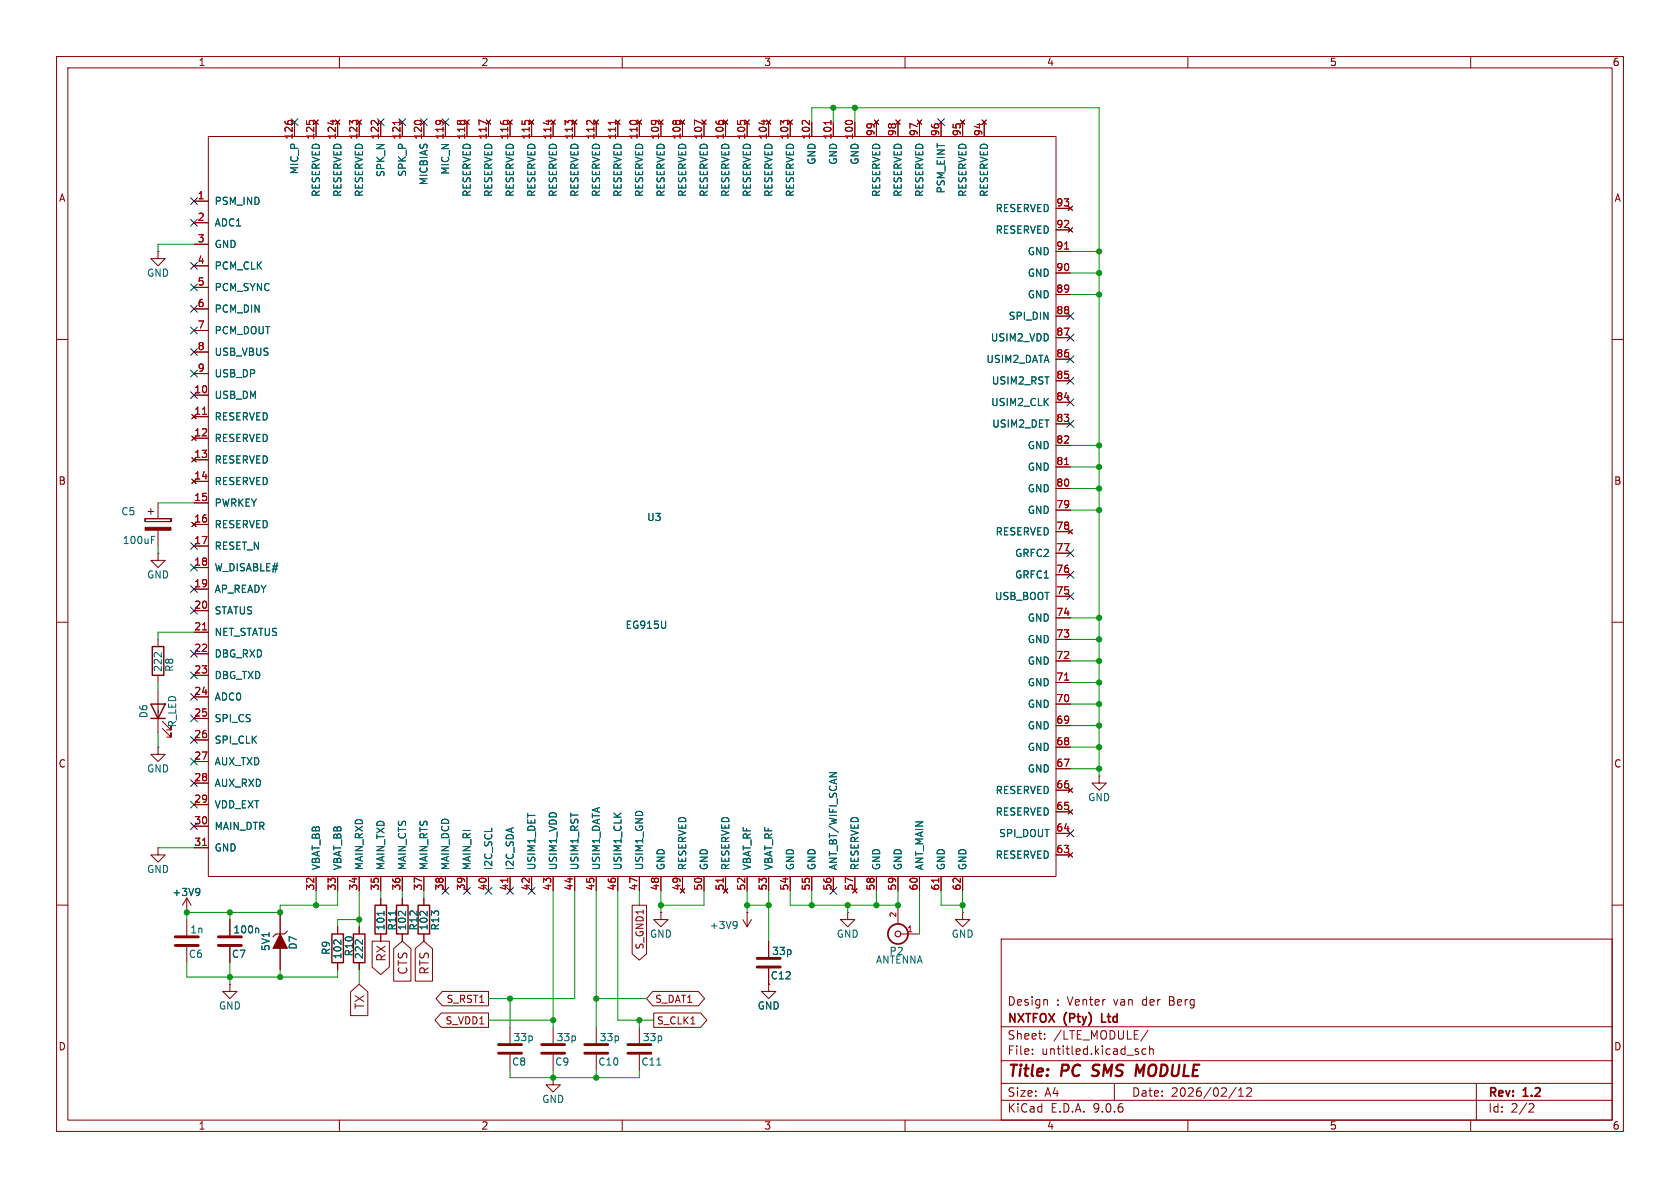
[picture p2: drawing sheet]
<svg xmlns="http://www.w3.org/2000/svg" width="297mm" height="210mm" viewBox="0 0 297 210" stroke-linecap="round" stroke-linejoin="round" font-family="sans-serif">
<g fill="none" stroke="#840000" stroke-width=".18">
<path d="M10 10h277v190h-277zM12 12h273v186h-273zM60 10v2M110 10v2M160 10v2M210 10v2M260 10v2M34.3 35.6h2.5M34.3 39.4h2.5M36.8 24.1h149.9v130.8h-149.9zM55.5 21.2l.8 .8M56.3 21.2l-.8 .8"/>
<path d="M59.3 21.2l.8 .8M60.1 21.2l-.8 .8M63.1 21.2l.8 .8M63.9 21.2l-.8 .8M82.2 21.2l.7 .8M82.9 21.2l-.7 .8M86 21.2l.7 .8M86.7 21.2l-.7 .8M89.8 21.2l.8 .8M90.6 21.2l-.8 .8M93.6 21.2l.8 .8M94.4 21.2l-.8 .8"/>
<path d="M97.4 21.2l.8 .8M98.2 21.2l-.8 .8M101.2 21.2l.8 .8M102 21.2l-.8 .8M105 21.2l.8 .8M105.8 21.2l-.8 .8M108.8 21.2l.8 .8M109.6 21.2l-.8 .8M112.6 21.2l.8 .8M113.4 21.2l-.8 .8M116.5 21.2l.7 .8M117.2 21.2l-.7 .8"/>
<path d="M120.3 21.2l.7 .8M121 21.2l-.7 .8M124.1 21.2l.7 .8M124.8 21.2l-.7 .8M127.9 21.2l.8 .8M128.7 21.2l-.8 .8M131.7 21.2l.8 .8M132.5 21.2l-.8 .8M135.5 21.2l.8 .8M136.3 21.2l-.8 .8M139.3 21.2l.8 .8M140.1 21.2l-.8 .8"/>
<path d="M154.6 21.2l.7 .8M154.9 21.6v2.5M155.3 21.2l-.7 .8M158.4 21.2l.7 .8M158.7 21.6v2.5M159.1 21.2l-.7 .8M162.2 21.2l.7 .8M162.6 21.6v2.5M162.9 21.2l-.7 .8M166.4 21.6v2.5M169.8 21.2l.8 .8M170.2 21.6v2.5"/>
<path d="M170.6 21.2l-.8 .8M173.6 21.2l.8 .8M174 21.6v2.5M174.4 21.2l-.8 .8M186.7 36.8h2.5M188.8 36.4l.8 .8M189.6 36.4l-.8 .8M27.9 44.5v1.2h1.3l-1.3 1.3-1.2-1.3h1.2M27.9 44.5h.1M34.3 43.2h2.5M34.3 47h2.5M34.3 50.8h2.5"/>
<path d="M34.3 54.6h2.5M34.3 58.4h2.5M186.7 40.6h2.5M186.7 44.5h2.5M186.7 48.3h2.5M186.7 52.1h2.5M186.7 55.9h2.5M186.7 59.7h2.5M188.8 40.3l.8 .7M189.6 40.3l-.8 .7M10 60h2M33.9 73.3l.8 .7"/>
<path d="M33.9 77.1l.8 .8M34.3 62.2h2.5M34.3 66h2.5M34.3 69.9h2.5M34.3 73.7h2.5M34.3 77.5h2.5M34.7 73.3l-.8 .7M34.7 77.1l-.8 .8M186.7 63.5h2.5M186.7 67.3h2.5M186.7 71.1h2.5M186.7 74.9h2.5"/>
<path d="M186.7 78.7h2.5M285 60h2M25.7 91.7v.5zM25.7 92.2h4.5zM25.7 91.7h4.5zM26.2 90.4h1M26.7 89.9v1M27.9 97.8v1.3h1.3l-1.3 1.2-1.2-1.2h1.2M27.9 97.8h.1M27.9 88.9v2.8M27.9 93.7v2.8M30.2 91.7v.5z"/>
<path d="M33.9 84.7l.8 .8M34.3 81.3h2.5M34.3 85.1h2.5M34.3 88.9h2.5M34.3 92.7h2.5M34.3 96.5h2.5M34.7 84.7l-.8 .8M186.7 82.6h2.5M186.7 86.4h2.5M186.7 90.2h2.5M186.7 94h2.5M186.7 97.8h2.5"/>
<path d="M188.8 93.6l.8 .8M189.6 93.6l-.8 .8M10 110h2M27.9 113v1.3M27.9 119.4v1.3M34.3 100.3h2.5M34.3 104.1h2.5M34.3 108h2.5M34.3 111.8h2.5M34.3 115.6h2.5M34.3 119.4h2.5M186.7 101.6h2.5"/>
<path d="M186.7 105.4h2.5M186.7 109.2h2.5M186.7 113h2.5M186.7 116.8h2.5M285 110h2M27.9 132.1v1.3h1.3l-1.3 1.2-1.2-1.2h1.2M27.9 132.1h.1M27.9 121.9v7.6M28.7 128.8l1.5 1.5v-.8v.8h-.7M28.7 127.5l1.5 1.5v-.7v.7h-.7M34.3 123.2h2.5M34.3 127h2.5"/>
<path d="M34.3 130.8h2.5M34.3 134.6h2.5M34.3 138.4h2.5M186.7 120.7h2.5M186.7 124.5h2.5M186.7 128.3h2.5M186.7 132.1h2.5M186.7 135.9h2.5M186.7 139.7h2.5M188.8 139.3l.8 .8M189.6 139.3l-.8 .8M194.3 137.2v1.2h1.3l-1.3 1.3-1.3-1.3h1.3"/>
<path d="M194.3 137.2h.1M27.9 149.9v1.2h1.3l-1.3 1.3-1.2-1.3h1.2M27.9 149.9h.1M33 158.8v2.5M33 158.8l-.7 1.2M33 158.8l.8 1.2M34.3 142.2h2.5M34.3 146.1h2.5M34.3 149.9h2.5M55.9 154.9v2.6M59.7 154.9v2.6M63.5 154.9v2.6"/>
<path d="M67.3 154.9v2.6M67.3 158.8v1.2M71.1 154.9v2.6M71.1 158.8v1.2M74.9 154.9v2.6M74.9 158.8v1.2M78.7 154.9v2.6M82.5 154.9v2.6M86.4 154.9v2.6M90.2 154.9v2.6M94 154.9v2.6M97.8 154.9v2.6"/>
<path d="M101.6 154.9v2.6M105.4 154.9v2.6M109.2 154.9v2.6M113 154.9v2.6M116.8 154.9v2.6M120.6 154.9v2.6M124.5 154.9v2.6M128.3 154.9v2.6M132.1 154.9v2.6M135.9 154.9v2.6M139.7 154.9v2.6M143.5 154.9v2.6"/>
<path d="M147.3 154.9v2.6M151.1 154.9v2.6M154.9 154.9v2.6M158.7 154.9v2.6M162.6 154.9v2.6M166.4 154.9v2.6M170.2 154.9v2.6M186.7 143.5h2.5M186.7 147.3h2.5M186.7 151.1h2.5M188.8 143.1l.8 .8M188.8 150.7l.8 .8"/>
<path d="M189.6 143.1l-.8 .8M189.6 150.7l-.8 .8M10 160h2M33 161.3h.1M33 162.6v2.8M33 167.4v2.8M40.6 174v1.3h1.3l-1.3 1.2-1.2-1.2h1.2M40.6 174h.1M40.6 162.6v2.8M40.6 167.4v2.8M49.5 161.3v3.8M49.5 167.6v3.9"/>
<path d="M59.7 163.8v1.3M59.7 170.2v1.3M62 175.3l1.5-1.3 1.5 1.3v4.2h-3zM63.5 163.8v1.3M63.5 170.2v1.3M65.8 166.4h3v4.5l-1.5 1.4-1.5-1.4zM67.3 165.1v1.3M69.6 167.7l1.5-1.3 1.5 1.3v5.7h-3zM71.1 165.1v1.3M73.4 167.7l1.5-1.3 1.6 1.3v5.7h-3.1zM74.9 165.1v1.3M78 179.1h8.4v2.5h-8.4l-1.1-1.3z"/>
<path d="M78.2 175.3h8.2v2.5h-8.2l-1.1-1.3zM111.8 160h2.5v8.6l-1.3 1.1-1.2-1.1zM115.4 175.3h8.1l1.1 1.2-1.1 1.3h-8.1l-1.1-1.3zM115.6 179.1h8.3l1.1 1.2-1.1 1.3h-8.3zM116.8 161.3v1.3h1.3l-1.3 1.2-1.2-1.2h1.2M116.8 161.3h.1M131.3 162.6l.8 1.2M132.1 161.3h.1M132.1 161.3v2.5M132.8 162.6l-.7 1.2M135.9 174v1.3h1.3l-1.3 1.2-1.3-1.2h1.3M135.9 174h.1"/>
<path d="M135.9 166.4v2.8M135.9 171.2v2.8M149.9 161.3v1.3h1.2l-1.2 1.2-1.3-1.2h1.3M149.9 161.3h.1M158.7 160v3.3M159.3 165.1h3.3M170.2 161.3v1.3h1.2l-1.2 1.2-1.3-1.2h1.3M170.2 161.3h.1M177 166h108v32h-108zM185 176.7l.2 .2v.8M285 160h2M60 198v2"/>
<path d="M90.2 181.6v2.8M90.2 186.4v2.8M97.8 190.5v1.3h-1.3l1.3 1.2 1.3-1.2h-1.3M97.8 190.5h.1M97.8 181.6v2.8M97.8 186.4v2.8M105.4 181.6v2.8M105.4 186.4v2.8M110 198v2M113 181.6v2.8M113 186.4v2.8M160 198v2"/>
<path d="M177 194.5h108M177 191.5h108M177 187.5h108M177 181.5h108M182.5 186.3v.1M182.5 185.5v.1M184.7 183.6v.1M184.7 182.8v.1M197 191.5v3M201.2 186v.3M202.6 185.5l-.4-.1-.3 .3v.4l.1 .2h.6M203 182.1l-1.3 2"/>
<path d="M203.2 185.5l.3-.1 .3 .1 .1 .9M203.2 184.9v1.5M210 198v2M218.5 192.2l-1.3 2M219 193.8h.8M219 192.7l.4-.4v1.5M220.4 192.4l.6-.1 .2 .1v.3l-.9 1.1h.9M260 198v2M261 191.5v6.5M270.5 195.1l.5 .1 .2 .3-1 1.1h1"/>
</g>
<path d="M193 190.1l.3 .1M193.3 188.4l-.1 .2 .1 .4M201 188.2l.5 1.4 .8-1.4" fill="none" stroke="#840000" stroke-width=".4"/>
<g fill="none" stroke="#840000" stroke-width=".3">
<path d="M194.8 179.2v1.5h.7"/>
<circle cx="158.7" cy="165.1" r="1.78"/>
</g>
<path d="M26.9 114.3h2.1v5.1h-2.1zM26.7 124.5h2.5l-1.3 2.5zM26.7 127h2.5M58.7 165.1h2v5.1h-2zM62.5 165.1h2v5.1h-2zM66.3 160h2v5.1h-2zM70.1 160h2v5.1h-2zM73.9 160h2v5.1h-2z" fill="none" stroke="#840000" stroke-width=".25"/>
<g fill="none" stroke="#006464" stroke-width=".18">
<path d="M26.8 95.4h.4M26.8 94.8h.6M27.4 115.4h.4M28.5 115.4v.8M35.1 157l.2 .2a1.03 1.03 0 0 1-.2 1.1M35.3 157.6l-.2 .2M45.6 164.1l.1 .2v.6M59.1 166.2h.4M60.3 166.2v.8M63.2 166.2h.2M64.1 166.2v.8M67.9 161.1v.7"/>
<path d="M69.9 161v.8M70.8 161.1l.2 .1M71.7 161.1v.8M74.6 161.1l.2 .1M75.5 161.1v.8M130.1 162.9l.2 .1a1.03 1.03 0 0 1-.2 1.1M130.3 163.4l-.2 .3M116.1 188.3h.7"/>
</g>
<g fill="none" stroke="#a90000" stroke-width=".18">
<path d="M58.8 21.2v.8M65.7 21.3h.5M66.9 21.3v.8M70.7 21.3v.7M85.9 21.8l-1.2-.6v.9M96.9 21.2v.8M103.8 21.3h.5M105 21.3v.8M108.8 21.3v.7M124 21.8l-1.2-.6v.9M135 21.2v.8M141.9 21.3h.5"/>
<path d="M143.1 21.3v.8M146.9 21.3v.7M188.2 44h.7M35.8 73.2h.7M188.2 82.1h.7M35.8 111.3h.7M188.2 120.2h.7M35.8 149.4h.7M89.8 155.2v.8M127.9 155.2v.8M166 155.2v.8"/>
</g>
<g fill="none" stroke="#840000" stroke-width=".2">
<path d="M50.8 164.6l-.5 .5h-1.5l-.5 .5"/>
<circle cx="158.8" cy="165.1" r=".51"/>
</g>
<g fill="none" stroke="#840000" stroke-width=".51">
<path d="M31 165.6h4.1M31 167.1h4.1M38.6 165.6h4.1M38.6 167.1h4.1M133.9 169.4h4M133.9 170.9h4M88.1 184.7h4.1M88.1 186.2h4.1M95.8 184.7h4M95.8 186.2h4M103.4 184.7h4M103.4 186.2h4"/>
<path d="M111 184.7h4.1M111 186.2h4.1"/>
</g>
<g fill="#840000" stroke="#840000" stroke-width=".18">
<path d="M25.7 93.2h4.5v.5h-4.5z"/>
<path d="M49.5 165.1l1.3 2.5h-2.5z"/>
</g>
<g fill="none" stroke="#009600" stroke-width=".18">
<path d="M147.3 19.1v2.5M151.1 19.1v2.5M143.5 21.6v-2.5h50.8v118.1M34.3 43.2h-6.4v1.3M189.2 52.1h5.1M189.2 48.3h5.1M189.2 44.5h5.1M189.2 78.7h5.1M27.9 96.5v1.3M27.9 88.9h6.4M189.2 86.4h5.1M189.2 90.2h5.1"/>
<path d="M189.2 82.6h5.1M34.3 111.8h-6.4v1.2M189.2 116.8h5.1M189.2 109.2h5.1M189.2 113h5.1M27.9 120.7v1.2M27.9 129.5v2.6M189.2 120.7h5.1M189.2 135.9h5.1M189.2 128.3h5.1M189.2 124.5h5.1M189.2 132.1h5.1"/>
<path d="M27.9 149.9h6.4M55.9 157.5v2.5M59.7 157.5v2.5h-10.2v1.3h-16.5v1.3M63.5 157.5v6.3M67.3 157.5v1.3M71.1 157.5v1.3M74.9 157.5v1.3M97.8 157.5v24.1M101.6 157.5v19h-15.2M105.4 157.5v24.1M109.2 157.5v22.8h6.4M113 157.5v2.5"/>
<path d="M116.8 157.5v3.8M124.5 157.5v2.5h-7.7M132.1 157.5v3.8M135.9 157.5v8.9M139.7 157.5v2.5h19v-2.5M143.5 157.5v2.5M154.9 157.5v2.5M162.6 157.5v7.6M166.4 157.5v2.5h3.8M170.2 157.5v3.8M33 170.2v2.5h26.7v-1.2M40.6 161.3v1.3"/>
<path d="M40.6 170.2v3.8M49.5 171.5v1.2M63.5 171.5v2.5M63.5 162.6h-3.8v1.2M90.2 176.5v5.1M105.4 176.5h8.9M132.1 160h3.8M149.9 160v1.3M86.4 180.3h11.4M90.2 189.2v1.3h22.8v-1.3M97.8 189.2v1.3M105.4 189.2v1.3"/>
<path d="M113 180.3v1.3"/>
</g>
<g fill="none" stroke="#000084" stroke-width=".18">
<path d="M33.7 35l1.2 1.2M33.7 38.8l1.2 1.2M34.9 35l-1.2 1.2M34.9 38.8l-1.2 1.2M51.5 21l1.2 1.2M52.7 21l-1.2 1.2M66.7 21l1.2 1.2M67.9 21l-1.2 1.2M70.5 21l1.2 1.2M71.7 21l-1.2 1.2M74.3 21l1.2 1.2M75.5 21l-1.2 1.2"/>
<path d="M78.1 21l1.2 1.2M79.3 21l-1.2 1.2M165.8 21l1.2 1.2M167 21l-1.2 1.2M33.7 57.8l1.2 1.2M33.7 50.2l1.2 1.2M33.7 46.4l1.2 1.2M33.7 54l1.2 1.2M34.9 57.8l-1.2 1.2M34.9 54l-1.2 1.2M34.9 50.2l-1.2 1.2M34.9 46.4l-1.2 1.2"/>
<path d="M188.6 59.1l1.2 1.2M188.6 55.3l1.2 1.2M189.8 59.1l-1.2 1.2M189.8 55.3l-1.2 1.2M33.7 65.4l1.2 1.2M33.7 61.6l1.2 1.2M33.7 69.2l1.2 1.3M34.9 61.6l-1.2 1.2M34.9 65.4l-1.2 1.2M34.9 69.2l-1.2 1.3M188.6 74.3l1.2 1.2M188.6 70.5l1.2 1.2"/>
<path d="M188.6 62.9l1.2 1.2M188.6 66.7l1.2 1.2M189.8 74.3l-1.2 1.2M189.8 70.5l-1.2 1.2M189.8 62.9l-1.2 1.2M189.8 66.7l-1.2 1.2M33.7 95.9l1.2 1.2M33.7 99.7l1.2 1.2M34.9 95.9l-1.2 1.2M34.9 99.7l-1.2 1.2M188.6 97.2l1.2 1.2M189.8 97.2l-1.2 1.2"/>
<path d="M33.7 118.8l1.2 1.2M33.7 115l1.2 1.2M33.7 107.3l1.2 1.3M33.7 103.5l1.2 1.2M34.9 118.8l-1.2 1.2M34.9 115l-1.2 1.2M34.9 107.3l-1.2 1.3M34.9 103.5l-1.2 1.2M188.6 104.8l1.2 1.2M188.6 101l1.2 1.2M189.8 104.8l-1.2 1.2M189.8 101l-1.2 1.2"/>
<path d="M33.7 130.2l1.2 1.2M33.7 137.8l1.2 1.2M33.7 126.4l1.2 1.2M33.7 122.6l1.2 1.2M33.7 134l1.2 1.2M34.9 130.2l-1.2 1.2M34.9 137.8l-1.2 1.2M34.9 126.4l-1.2 1.2M34.9 122.6l-1.2 1.2M34.9 134l-1.2 1.2M33.7 145.4l1.2 1.3M33.7 141.6l1.2 1.2"/>
<path d="M34.9 145.4l-1.2 1.3M34.9 141.6l-1.2 1.2M78.1 156.9l1.2 1.2M79.3 156.9l-1.2 1.2M81.9 156.9l1.3 1.2M83.2 156.9l-1.3 1.2M85.8 156.9l1.2 1.2M87 156.9l-1.2 1.2M89.6 156.9l1.2 1.2M90.8 156.9l-1.2 1.2M93.4 156.9l1.2 1.2M94.6 156.9l-1.2 1.2"/>
<path d="M146.7 156.9l1.2 1.2M147.9 156.9l-1.2 1.2M188.6 146.7l1.2 1.2M189.8 146.7l-1.2 1.2"/>
</g>
<g fill="#009600" stroke="#009600" stroke-width=".18">
<circle cx="63.5" cy="162.6" r=".46"/>
<circle cx="90.2" cy="176.5" r=".46"/>
<circle cx="97.8" cy="180.3" r=".46"/>
<circle cx="97.8" cy="190.5" r=".46"/>
<circle cx="147.3" cy="19.1" r=".46"/>
<circle cx="151.1" cy="19.1" r=".46"/>
<circle cx="194.3" cy="116.8" r=".46"/>
<circle cx="194.3" cy="120.7" r=".46"/>
<circle cx="194.3" cy="113" r=".46"/>
<circle cx="194.3" cy="109.2" r=".46"/>
<circle cx="194.3" cy="86.4" r=".46"/>
<circle cx="194.3" cy="90.2" r=".46"/>
<circle cx="194.3" cy="82.6" r=".46"/>
<circle cx="194.3" cy="135.9" r=".46"/>
<circle cx="194.3" cy="124.5" r=".46"/>
<circle cx="194.3" cy="128.3" r=".46"/>
<circle cx="194.3" cy="132.1" r=".46"/>
<circle cx="170.2" cy="160" r=".46"/>
<circle cx="149.9" cy="160" r=".46"/>
<circle cx="143.5" cy="160" r=".46"/>
<circle cx="132.1" cy="160" r=".46"/>
<circle cx="135.9" cy="160" r=".46"/>
<circle cx="158.7" cy="160" r=".46"/>
<circle cx="154.9" cy="160" r=".46"/>
<circle cx="194.3" cy="52.1" r=".46"/>
<circle cx="194.3" cy="48.3" r=".46"/>
<circle cx="194.3" cy="78.7" r=".46"/>
<circle cx="194.3" cy="44.5" r=".46"/>
<circle cx="116.8" cy="160" r=".46"/>
<circle cx="105.4" cy="176.5" r=".46"/>
<circle cx="105.4" cy="190.5" r=".46"/>
<circle cx="113" cy="180.3" r=".46"/>
<circle cx="40.6" cy="161.3" r=".46"/>
<circle cx="49.5" cy="172.7" r=".46"/>
<circle cx="40.6" cy="172.7" r=".46"/>
<circle cx="55.9" cy="160" r=".46"/>
<circle cx="33" cy="161.3" r=".46"/>
<circle cx="49.5" cy="161.3" r=".46"/>
</g>
<g font-size="2.8" fill="#840000">
<text x="178" y="190.9">Title:</text>
<text x="187.7" y="190.9">PC</text>
<text x="194" y="190.9">SMS</text>
<text x="202.4" y="190.9">MODULE</text>
</g>
<g font-size="2.1" fill="#840000">
<text x="68.4" y="170.1" transform="rotate(-90 68.4 170.1)">RX</text>
<text x="72.2" y="172.4" transform="rotate(-90 72.2 172.4)">CTS</text>
<text x="76" y="172.4" transform="rotate(-90 76 172.4)">RTS</text>
<text x="64.6" y="178.5" transform="rotate(-90 64.6 178.5)">TX</text>
<text x="178" y="178">Design</text>
<text x="186.7" y="178">: Venter</text>
<text x="197" y="178">van</text>
<text x="202.2" y="178">der</text>
<text x="207.1" y="178">Berg</text>
<text x="178" y="184">Sheet:</text>
<text x="178" y="181.2">NXTFOX</text>
<text x="186.2" y="184">/LTE_MODULE/</text>
<text x="188.2" y="181.2">(Pty)</text>
<text x="195.4" y="181.2">Ltd</text>
<text x="178" y="186.7">File:</text>
<text x="184.1" y="186.7">untitled.kicad_sch</text>
<text x="178" y="196.9">KiCad</text>
<text x="178" y="194.1">Size:</text>
<text x="184.7" y="194.1">A4</text>
<text x="185.7" y="196.9">E.D.A.</text>
<text x="193.3" y="196.9">9.0.6</text>
<text x="200" y="194.1">Date:</text>
<text x="207" y="194.1">2026/02/12</text>
<text x="263" y="194.3">Rev:</text>
<text x="263" y="196.9">Id:</text>
<text x="267.1" y="196.9">2/2</text>
<text x="269.4" y="194.3">1.2</text>
</g>
<g font-size="1.8" fill="#840000">
<text x="35" y="11.9">1</text>
<text x="85" y="11.9">2</text>
<text x="135" y="11.9">3</text>
<text x="185" y="11.9">4</text>
<text x="235" y="11.9">5</text>
<text x="285" y="11.9">6</text>
<text x="10.3" y="35.9">A</text>
<text x="285.3" y="35.9">A</text>
<text x="10.3" y="85.9">B</text>
<text x="285.3" y="85.9">B</text>
<text x="10.3" y="135.9">C</text>
<text x="285.3" y="135.9">C</text>
<text x="114" y="168" transform="rotate(-90 114 168)">S_GND1</text>
<text x="78.8" y="177.5">S_RST1</text>
<text x="115.7" y="177.5">S_DAT1</text>
<text x="10.3" y="185.9">D</text>
<text x="78.7" y="181.3">S_VDD1</text>
<text x="116" y="181.3">S_CLK1</text>
<text x="285.3" y="185.9">D</text>
<text x="35" y="199.9">1</text>
<text x="85" y="199.9">2</text>
<text x="135" y="199.9">3</text>
<text x="185" y="199.9">4</text>
<text x="235" y="199.9">5</text>
<text x="285" y="199.9">6</text>
</g>
<g font-size="1.8" fill="#a90000">
<text x="51.8" y="24.8" transform="rotate(-90 51.8 24.8)">126</text>
<text x="55.6" y="24.8" transform="rotate(-90 55.6 24.8)">125</text>
<text x="59.4" y="24.8" transform="rotate(-90 59.4 24.8)">124</text>
<text x="63.2" y="24.8" transform="rotate(-90 63.2 24.8)">123</text>
<text x="67.1" y="24.8" transform="rotate(-90 67.1 24.8)">122</text>
<text x="70.9" y="24.8" transform="rotate(-90 70.9 24.8)">121</text>
<text x="74.7" y="24.8" transform="rotate(-90 74.7 24.8)">120</text>
<text x="78.5" y="24.8" transform="rotate(-90 78.5 24.8)">119</text>
<text x="82.3" y="24.8" transform="rotate(-90 82.3 24.8)">118</text>
<text x="86.1" y="24.8" transform="rotate(-90 86.1 24.8)">117</text>
<text x="89.9" y="24.8" transform="rotate(-90 89.9 24.8)">116</text>
<text x="93.7" y="24.8" transform="rotate(-90 93.7 24.8)">115</text>
<text x="97.5" y="24.8" transform="rotate(-90 97.5 24.8)">114</text>
<text x="101.3" y="24.8" transform="rotate(-90 101.3 24.8)">113</text>
<text x="105.2" y="24.8" transform="rotate(-90 105.2 24.8)">112</text>
<text x="109" y="24.8" transform="rotate(-90 109 24.8)">111</text>
<text x="112.8" y="24.8" transform="rotate(-90 112.8 24.8)">110</text>
<text x="116.6" y="24.8" transform="rotate(-90 116.6 24.8)">109</text>
<text x="120.4" y="24.8" transform="rotate(-90 120.4 24.8)">108</text>
<text x="124.2" y="24.8" transform="rotate(-90 124.2 24.8)">107</text>
<text x="128" y="24.8" transform="rotate(-90 128 24.8)">106</text>
<text x="131.8" y="24.8" transform="rotate(-90 131.8 24.8)">105</text>
<text x="135.6" y="24.8" transform="rotate(-90 135.6 24.8)">104</text>
<text x="139.4" y="24.8" transform="rotate(-90 139.4 24.8)">103</text>
<text x="143.3" y="24.8" transform="rotate(-90 143.3 24.8)">102</text>
<text x="147.1" y="24.8" transform="rotate(-90 147.1 24.8)">101</text>
<text x="150.9" y="24.8" transform="rotate(-90 150.9 24.8)">100</text>
<text x="154.7" y="24.2" transform="rotate(-90 154.7 24.2)">99</text>
<text x="158.5" y="24.2" transform="rotate(-90 158.5 24.2)">98</text>
<text x="162.3" y="24.2" transform="rotate(-90 162.3 24.2)">97</text>
<text x="166.1" y="24.2" transform="rotate(-90 166.1 24.2)">96</text>
<text x="169.9" y="24.2" transform="rotate(-90 169.9 24.2)">95</text>
<text x="173.7" y="24.2" transform="rotate(-90 173.7 24.2)">94</text>
<text x="34.9" y="35.3">1</text>
<text x="34.9" y="39.1">2</text>
<text x="186.6" y="36.6">93</text>
<text x="186.6" y="40.4">92</text>
<text x="34.9" y="42.9">3</text>
<text x="34.9" y="46.7">4</text>
<text x="186.6" y="44.2">91</text>
<text x="34.9" y="50.5">5</text>
<text x="186.6" y="48">90</text>
<text x="186.6" y="51.8">89</text>
<text x="34.9" y="54.4">6</text>
<text x="34.9" y="58.2">7</text>
<text x="186.6" y="55.6">88</text>
<text x="186.6" y="59.4">87</text>
<text x="34.9" y="62">8</text>
<text x="34.9" y="65.8">9</text>
<text x="186.6" y="63.2">86</text>
<text x="34.2" y="69.6">10</text>
<text x="186.6" y="67.1">85</text>
<text x="186.6" y="70.9">84</text>
<text x="34.2" y="73.4">11</text>
<text x="34.2" y="77.2">12</text>
<text x="186.6" y="74.7">83</text>
<text x="34.2" y="81">13</text>
<text x="186.6" y="78.5">82</text>
<text x="186.6" y="82.3">81</text>
<text x="34.2" y="84.8">14</text>
<text x="34.2" y="88.6">15</text>
<text x="186.6" y="86.1">80</text>
<text x="186.6" y="89.9">79</text>
<text x="34.2" y="92.5">16</text>
<text x="186.6" y="93.7">78</text>
<text x="34.2" y="96.3">17</text>
<text x="34.2" y="100.1">18</text>
<text x="186.6" y="97.5">77</text>
<text x="186.6" y="101.3">76</text>
<text x="34.2" y="103.9">19</text>
<text x="34.2" y="107.7">20</text>
<text x="186.6" y="105.2">75</text>
<text x="34.2" y="111.5">21</text>
<text x="186.6" y="109">74</text>
<text x="186.6" y="112.8">73</text>
<text x="34.2" y="115.3">22</text>
<text x="34.2" y="119.1">23</text>
<text x="186.6" y="116.6">72</text>
<text x="34.2" y="122.9">24</text>
<text x="186.6" y="120.4">71</text>
<text x="186.6" y="124.2">70</text>
<text x="34.2" y="126.7">25</text>
<text x="34.2" y="130.6">26</text>
<text x="186.6" y="128">69</text>
<text x="186.6" y="131.8">68</text>
<text x="34.2" y="134.4">27</text>
<text x="186.6" y="135.6">67</text>
<text x="34.2" y="138.2">28</text>
<text x="34.2" y="142">29</text>
<text x="186.6" y="139.4">66</text>
<text x="186.6" y="143.3">65</text>
<text x="34.2" y="145.8">30</text>
<text x="34.2" y="149.6">31</text>
<text x="186.6" y="147.1">64</text>
<text x="186.6" y="150.9">63</text>
<text x="55.6" y="157.5" transform="rotate(-90 55.6 157.5)">32</text>
<text x="59.4" y="157.5" transform="rotate(-90 59.4 157.5)">33</text>
<text x="63.2" y="157.5" transform="rotate(-90 63.2 157.5)">34</text>
<text x="67.1" y="157.5" transform="rotate(-90 67.1 157.5)">35</text>
<text x="70.9" y="157.5" transform="rotate(-90 70.9 157.5)">36</text>
<text x="74.7" y="157.5" transform="rotate(-90 74.7 157.5)">37</text>
<text x="78.5" y="157.5" transform="rotate(-90 78.5 157.5)">38</text>
<text x="82.3" y="157.5" transform="rotate(-90 82.3 157.5)">39</text>
<text x="86.1" y="157.5" transform="rotate(-90 86.1 157.5)">40</text>
<text x="89.9" y="157.5" transform="rotate(-90 89.9 157.5)">41</text>
<text x="93.7" y="157.5" transform="rotate(-90 93.7 157.5)">42</text>
<text x="97.5" y="157.5" transform="rotate(-90 97.5 157.5)">43</text>
<text x="101.3" y="157.5" transform="rotate(-90 101.3 157.5)">44</text>
<text x="105.2" y="157.5" transform="rotate(-90 105.2 157.5)">45</text>
<text x="109" y="157.5" transform="rotate(-90 109 157.5)">46</text>
<text x="112.8" y="157.5" transform="rotate(-90 112.8 157.5)">47</text>
<text x="116.6" y="157.5" transform="rotate(-90 116.6 157.5)">48</text>
<text x="120.4" y="157.5" transform="rotate(-90 120.4 157.5)">49</text>
<text x="124.2" y="157.5" transform="rotate(-90 124.2 157.5)">50</text>
<text x="128" y="157.5" transform="rotate(-90 128 157.5)">51</text>
<text x="131.8" y="157.5" transform="rotate(-90 131.8 157.5)">52</text>
<text x="135.6" y="157.5" transform="rotate(-90 135.6 157.5)">53</text>
<text x="139.4" y="157.5" transform="rotate(-90 139.4 157.5)">54</text>
<text x="143.3" y="157.5" transform="rotate(-90 143.3 157.5)">55</text>
<text x="147.1" y="157.5" transform="rotate(-90 147.1 157.5)">56</text>
<text x="150.9" y="157.5" transform="rotate(-90 150.9 157.5)">57</text>
<text x="154.7" y="157.5" transform="rotate(-90 154.7 157.5)">58</text>
<text x="158.5" y="157.5" transform="rotate(-90 158.5 157.5)">59</text>
<text x="162.3" y="157.5" transform="rotate(-90 162.3 157.5)">60</text>
<text x="166.1" y="157.5" transform="rotate(-90 166.1 157.5)">61</text>
<text x="169.9" y="157.5" transform="rotate(-90 169.9 157.5)">62</text>
</g>
<g font-size="1.8" fill="#006464">
<text x="144.4" y="29.2" transform="rotate(-90 144.4 29.2)">GND</text>
<text x="148.2" y="29.2" transform="rotate(-90 148.2 29.2)">GND</text>
<text x="152" y="29.2" transform="rotate(-90 152 29.2)">GND</text>
<text x="52.9" y="30.9" transform="rotate(-90 52.9 30.9)">MIC_P</text>
<text x="56.7" y="34.9" transform="rotate(-90 56.7 34.9)">RESERVED</text>
<text x="60.6" y="34.9" transform="rotate(-90 60.6 34.9)">RESERVED</text>
<text x="64.4" y="34.9" transform="rotate(-90 64.4 34.9)">RESERVED</text>
<text x="68.2" y="31.4" transform="rotate(-90 68.2 31.4)">SPK_N</text>
<text x="72" y="31.3" transform="rotate(-90 72 31.3)">SPK_P</text>
<text x="75.8" y="32.8" transform="rotate(-90 75.8 32.8)">MICBIAS</text>
<text x="79.6" y="31" transform="rotate(-90 79.6 31)">MIC_N</text>
<text x="83.4" y="34.9" transform="rotate(-90 83.4 34.9)">RESERVED</text>
<text x="87.2" y="34.9" transform="rotate(-90 87.2 34.9)">RESERVED</text>
<text x="91" y="34.9" transform="rotate(-90 91 34.9)">RESERVED</text>
<text x="94.8" y="34.9" transform="rotate(-90 94.8 34.9)">RESERVED</text>
<text x="98.7" y="34.9" transform="rotate(-90 98.7 34.9)">RESERVED</text>
<text x="102.5" y="34.9" transform="rotate(-90 102.5 34.9)">RESERVED</text>
<text x="106.3" y="34.9" transform="rotate(-90 106.3 34.9)">RESERVED</text>
<text x="110.1" y="34.9" transform="rotate(-90 110.1 34.9)">RESERVED</text>
<text x="113.9" y="34.9" transform="rotate(-90 113.9 34.9)">RESERVED</text>
<text x="117.7" y="34.9" transform="rotate(-90 117.7 34.9)">RESERVED</text>
<text x="121.5" y="34.9" transform="rotate(-90 121.5 34.9)">RESERVED</text>
<text x="125.3" y="34.9" transform="rotate(-90 125.3 34.9)">RESERVED</text>
<text x="129.1" y="34.9" transform="rotate(-90 129.1 34.9)">RESERVED</text>
<text x="132.9" y="34.9" transform="rotate(-90 132.9 34.9)">RESERVED</text>
<text x="136.8" y="34.9" transform="rotate(-90 136.8 34.9)">RESERVED</text>
<text x="140.6" y="34.9" transform="rotate(-90 140.6 34.9)">RESERVED</text>
<text x="155.8" y="34.9" transform="rotate(-90 155.8 34.9)">RESERVED</text>
<text x="159.6" y="34.9" transform="rotate(-90 159.6 34.9)">RESERVED</text>
<text x="163.4" y="34.9" transform="rotate(-90 163.4 34.9)">RESERVED</text>
<text x="167.2" y="34.3" transform="rotate(-90 167.2 34.3)">PSM_EINT</text>
<text x="171" y="34.9" transform="rotate(-90 171 34.9)">RESERVED</text>
<text x="174.9" y="34.9" transform="rotate(-90 174.9 34.9)">RESERVED</text>
<text x="37.8" y="36.4">PSM_IND</text>
<text x="37.8" y="40.2">ADC1</text>
<text x="175.9" y="37.7">RESERVED</text>
<text x="175.9" y="41.5">RESERVED</text>
<text x="37.8" y="44">GND</text>
<text x="37.8" y="47.9">PCM_CLK</text>
<text x="181.6" y="45.3">GND</text>
<text x="25.9" y="49.1">GND</text>
<text x="37.8" y="51.7">PCM_SYNC</text>
<text x="181.6" y="49.1">GND</text>
<text x="181.6" y="52.9">GND</text>
<text x="37.8" y="55.5">PCM_DIN</text>
<text x="37.8" y="59.3">PCM_DOUT</text>
<text x="178.2" y="56.7">SPI_DIN</text>
<text x="37.8" y="63.1">USB_VBUS</text>
<text x="174.3" y="64.4">USIM2_DATA</text>
<text x="175.1" y="60.6">USIM2_VDD</text>
<text x="37.8" y="66.9">USB_DP</text>
<text x="37.8" y="70.7">USB_DM</text>
<text x="175.1" y="72">USIM2_CLK</text>
<text x="175.3" y="68.2">USIM2_RST</text>
<text x="37.8" y="74.5">RESERVED</text>
<text x="175.3" y="75.8">USIM2_DET</text>
<text x="37.8" y="78.3">RESERVED</text>
<text x="37.8" y="82.1">RESERVED</text>
<text x="181.6" y="79.6">GND</text>
<text x="181.6" y="83.4">GND</text>
<text x="37.8" y="86">RESERVED</text>
<text x="37.8" y="89.8">PWRKEY</text>
<text x="181.6" y="87.2">GND</text>
<text x="21.3" y="91.3">C5</text>
<text x="37.8" y="93.6">RESERVED</text>
<text x="114.3" y="92.3">U3</text>
<text x="175.9" y="94.8">RESERVED</text>
<text x="181.6" y="91">GND</text>
<text x="21.6" y="96.4">100uF</text>
<text x="37.8" y="97.4">RESET_N</text>
<text x="37.8" y="101.2">W_DISABLE#</text>
<text x="179.4" y="98.7">GRFC2</text>
<text x="25.9" y="102.5">GND</text>
<text x="37.8" y="105">AP_READY</text>
<text x="175.8" y="106.3">USB_BOOT</text>
<text x="179.4" y="102.5">GRFC1</text>
<text x="37.8" y="108.8">STATUS</text>
<text x="37.8" y="112.6">NET_STATUS</text>
<text x="110.5" y="111.4">EG915U</text>
<text x="181.6" y="110.1">GND</text>
<text x="181.6" y="113.9">GND</text>
<text x="28.8" y="118.9" transform="rotate(-90 28.8 118.9)">222</text>
<text x="30.8" y="118.9" transform="rotate(-90 30.8 118.9)">R8</text>
<text x="37.8" y="116.4">DBG_RXD</text>
<text x="181.6" y="117.7">GND</text>
<text x="37.8" y="120.2">DBG_TXD</text>
<text x="37.8" y="124.1">ADC0</text>
<text x="181.6" y="121.5">GND</text>
<text x="181.6" y="125.3">GND</text>
<text x="26.3" y="127.1" transform="rotate(-90 26.3 127.1)">D6</text>
<text x="31.3" y="128.7" transform="rotate(-90 31.3 128.7)">R_LED</text>
<text x="37.8" y="127.9">SPI_CS</text>
<text x="37.8" y="131.7">SPI_CLK</text>
<text x="181.6" y="129.1">GND</text>
<text x="25.9" y="136.8">GND</text>
<text x="37.8" y="135.5">AUX_TXD</text>
<text x="181.6" y="132.9">GND</text>
<text x="181.6" y="136.8">GND</text>
<text x="37.8" y="139.3">AUX_RXD</text>
<text x="37.8" y="143.1">VDD_EXT</text>
<text x="175.9" y="140.6">RESERVED</text>
<text x="192.3" y="141.8">GND</text>
<text x="37.8" y="146.9">MAIN_DTR</text>
<text x="175.9" y="144.4">RESERVED</text>
<text x="176.5" y="148.2">SPI_DOUT</text>
<text x="25.9" y="154.5">GND</text>
<text x="37.8" y="150.7">GND</text>
<text x="56.7" y="153.9" transform="rotate(-90 56.7 153.9)">VBAT_BB</text>
<text x="60.6" y="153.9" transform="rotate(-90 60.6 153.9)">VBAT_BB</text>
<text x="64.4" y="153.9" transform="rotate(-90 64.4 153.9)">MAIN_RXD</text>
<text x="68.2" y="153.9" transform="rotate(-90 68.2 153.9)">MAIN_TXD</text>
<text x="72" y="153.9" transform="rotate(-90 72 153.9)">MAIN_CTS</text>
<text x="75.8" y="153.9" transform="rotate(-90 75.8 153.9)">MAIN_RTS</text>
<text x="79.6" y="153.9" transform="rotate(-90 79.6 153.9)">MAIN_DCD</text>
<text x="83.4" y="153.9" transform="rotate(-90 83.4 153.9)">MAIN_RI</text>
<text x="87.2" y="153.9" transform="rotate(-90 87.2 153.9)">I2C_SCL</text>
<text x="91" y="153.9" transform="rotate(-90 91 153.9)">I2C_SDA</text>
<text x="94.8" y="153.9" transform="rotate(-90 94.8 153.9)">USIM1_DET</text>
<text x="98.7" y="153.9" transform="rotate(-90 98.7 153.9)">USIM1_VDD</text>
<text x="102.5" y="153.9" transform="rotate(-90 102.5 153.9)">USIM1_RST</text>
<text x="106.3" y="153.9" transform="rotate(-90 106.3 153.9)">USIM1_DATA</text>
<text x="110.1" y="153.9" transform="rotate(-90 110.1 153.9)">USIM1_CLK</text>
<text x="113.9" y="153.9" transform="rotate(-90 113.9 153.9)">USIM1_GND</text>
<text x="117.7" y="153.9" transform="rotate(-90 117.7 153.9)">GND</text>
<text x="121.5" y="153.9" transform="rotate(-90 121.5 153.9)">RESERVED</text>
<text x="125.3" y="153.9" transform="rotate(-90 125.3 153.9)">GND</text>
<text x="129.1" y="153.9" transform="rotate(-90 129.1 153.9)">RESERVED</text>
<text x="132.9" y="153.9" transform="rotate(-90 132.9 153.9)">VBAT_RF</text>
<text x="136.8" y="153.9" transform="rotate(-90 136.8 153.9)">VBAT_RF</text>
<text x="140.6" y="153.9" transform="rotate(-90 140.6 153.9)">GND</text>
<text x="144.4" y="153.9" transform="rotate(-90 144.4 153.9)">GND</text>
<text x="148.2" y="153.9" transform="rotate(-90 148.2 153.9)">ANT_BT/WIFI_SCAN</text>
<text x="152" y="153.9" transform="rotate(-90 152 153.9)">RESERVED</text>
<text x="155.8" y="153.9" transform="rotate(-90 155.8 153.9)">GND</text>
<text x="159.6" y="153.9" transform="rotate(-90 159.6 153.9)">GND</text>
<text x="163.4" y="153.9" transform="rotate(-90 163.4 153.9)">ANT_MAIN</text>
<text x="167.2" y="153.9" transform="rotate(-90 167.2 153.9)">GND</text>
<text x="171" y="153.9" transform="rotate(-90 171 153.9)">GND</text>
<text x="175.9" y="152">RESERVED</text>
<text x="30.4" y="158.6">+3V9</text>
<text x="33.5" y="165.2">1n</text>
<text x="41.2" y="165.2">100n</text>
<text x="52.7" y="168" transform="rotate(-90 52.7 168)">D7</text>
<text x="68.2" y="164.6" transform="rotate(-90 68.2 164.6)">101</text>
<text x="70.2" y="164.6" transform="rotate(-90 70.2 164.6)">R11</text>
<text x="72" y="164.6" transform="rotate(-90 72 164.6)">102</text>
<text x="74" y="164.6" transform="rotate(-90 74 164.6)">R12</text>
<text x="75.8" y="164.6" transform="rotate(-90 75.8 164.6)">102</text>
<text x="77.8" y="164.6" transform="rotate(-90 77.8 164.6)">R13</text>
<text x="114.8" y="166">GND</text>
<text x="125.4" y="164.4">+3V9</text>
<text x="147.8" y="166">GND</text>
<text x="168.1" y="166">GND</text>
<text x="33.3" y="169.5">C6</text>
<text x="40.9" y="169.5">C7</text>
<text x="47.9" y="168.2" transform="rotate(-90 47.9 168.2)">5V1</text>
<text x="58.5" y="168.9" transform="rotate(-90 58.5 168.9)">R9</text>
<text x="60.6" y="169.7" transform="rotate(-90 60.6 169.7)">102</text>
<text x="62.6" y="169.2" transform="rotate(-90 62.6 169.2)">R10</text>
<text x="64.4" y="169.7" transform="rotate(-90 64.4 169.7)">222</text>
<text x="136.2" y="173.3">C12</text>
<text x="136.4" y="169">33p</text>
<text x="154.8" y="170.5">ANTENNA</text>
<text x="157.2" y="169">P2</text>
<text x="38.6" y="178.7">GND</text>
<text x="133.9" y="178.7">GND</text>
<text x="90.7" y="184.3">33p</text>
<text x="98.3" y="184.3">33p</text>
<text x="105.9" y="184.3">33p</text>
<text x="113.5" y="184.3">33p</text>
<text x="90.4" y="188.6">C8</text>
<text x="98.1" y="188.6">C9</text>
<text x="105.7" y="188.6">C10</text>
<text x="113.3" y="188.6">C11</text>
<text x="95.8" y="195.2">GND</text>
</g>
<text font-size="1.8" fill="#840084" x="28.8" y="126.3" transform="rotate(-90 28.8 126.3)">~</text>
<g font-size="1.4" fill="#a90000">
<text x="158.5" y="162.3" transform="rotate(-90 158.5 162.3)">2</text>
<text x="160.3" y="164.8">1</text>
</g>
</svg>
